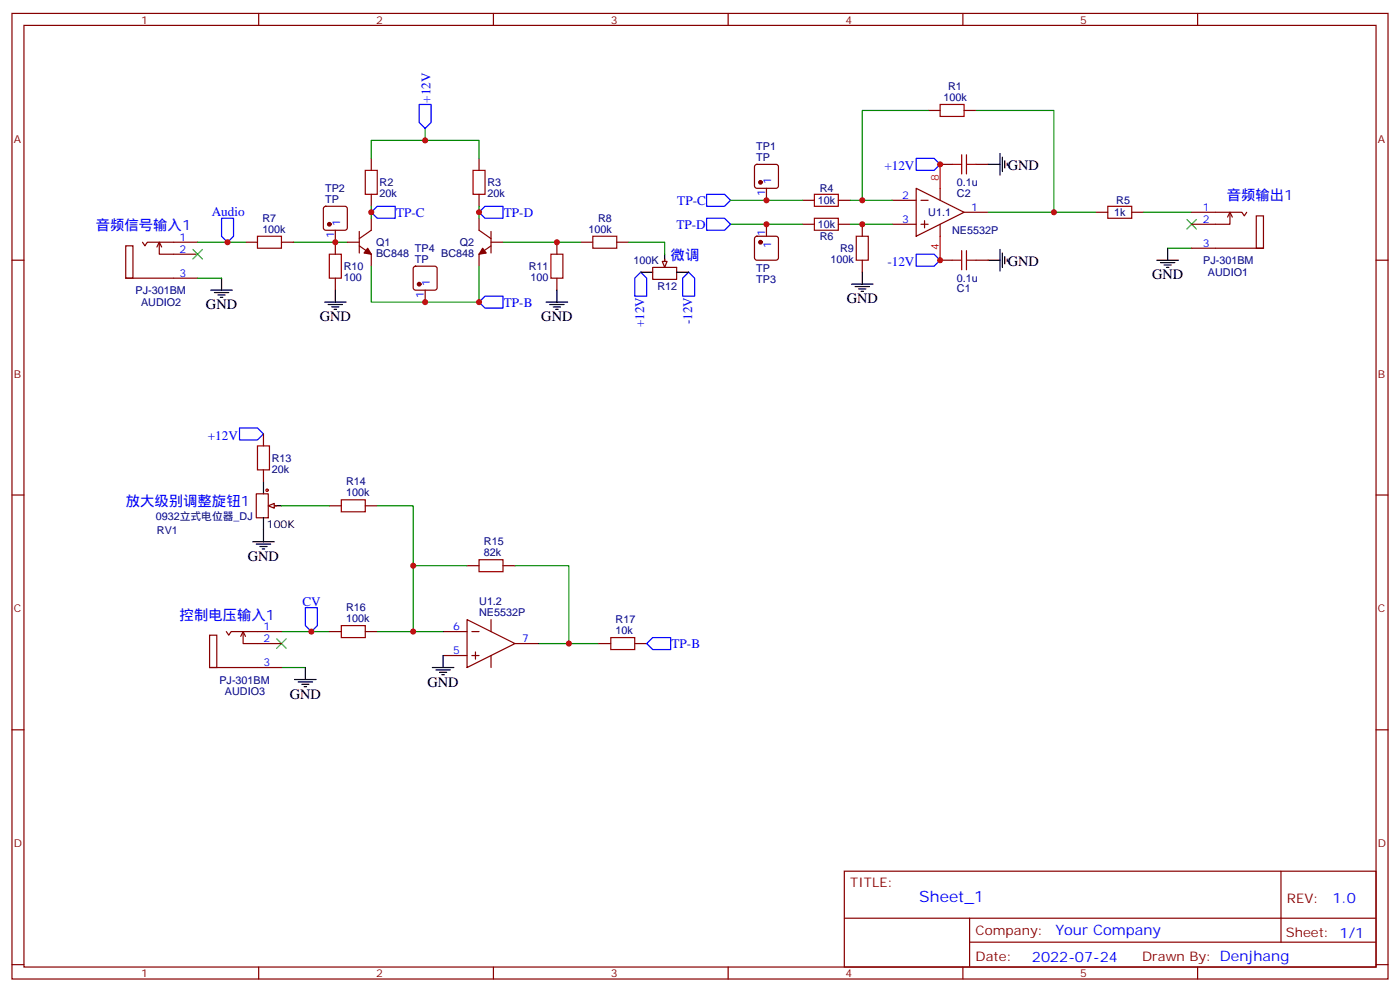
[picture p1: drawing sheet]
<svg xmlns="http://www.w3.org/2000/svg" width="412mm" height="292mm" viewBox="0 0 412 292" stroke-linecap="round" stroke-linejoin="round" font-family="sans-serif">
<g fill="none" stroke="#870000" stroke-width=".35">
<path d="M3.5 4h405.4v284.3h-405.4zM7.1 7.5h398.2v277.3h-398.2zM76.2 4v3.5M145.3 4v3.5M214.5 4v3.5M283.6 4v3.5M352.8 4v3.5M109.4 46.6v3.6M109.4 57.2v3.5M141.1 46.6v3.6M141.1 57.2v3.5M3.5 76.6h3.6"/>
<path d="M37 72.4h2.2v9.5h-2.2zM42 71.3l.7 1.1 .7-1.1h14.8M46.2 72.7l.7-1.4 .7 1.4M46.9 71.3v3.6h11.3M72.3 71.3h3.5M82.9 71.3h3.5M95.5 61l.5-.3h5.6l.5 .3 .2 .5v5.6l-.2 .5-.5 .2h-5.6l-.5-.2-.3-.5v-5.6zM98.8 67.8v7.1M102.3 71.3h3.5M105.8 68.2v6.3M105.8 72.4l3.6 2.5v3.5M109.4 64.3v3.5l-3.6 2.5"/>
<path d="M121.9 78.6l.5-.2h5.7l.5 .2 .2 .5v5.6l-.3 .5-.4 .2h-5.7l-.5-.2-.2-.5v-5.6zM141.1 64.3v3.5l3.5 2.5M144.6 71.3h3.6M144.6 68.2v6.3M144.6 72.4l-3.5 2.5v3.5M164 71.3v3.6M171.1 71.3h3.5M181.7 71.3h3.5M192.3 78.7h7v3.6h-7zM195.8 76.3v1.7M405.3 76.6h3.6M37 81.9h21.2"/>
<path d="M98.8 81.9v3.5M125.2 85.4v3.6M164 81.9v3.5M3.5 145.8h3.6M405.3 145.8h3.6M3.5 214.9h3.6M405.3 214.9h3.6M248.7 256.5h156.6v28.3h-156.6zM377.3 256.6v20.8M248.7 270.4h156.5M285.6 277.4h119.6M285.6 270.4v14.1"/>
<path d="M3.5 284.1h3.6M76.2 284.8v3.5M145.3 284.8v3.5M214.5 284.8v3.5M283.6 284.8v3.5M352.8 284.8v3.5M405.3 284.1h3.6"/>
</g>
<g fill="none" stroke="#000" stroke-width=".35">
<path d="M195.8 74.9v3.5M62.1 85.4h6.3M63.1 86.1h4.3M64.2 86.9h2.1M64.9 87.6h.7M65.3 81.9v3.5M95.6 89h6.4M96.7 89.7h4.2M97.7 90.4h2.1M98.4 91.1h.7M98.8 85.4v3.6M160.9 89h6.3"/>
<path d="M161.9 89.7h4.3M163 90.4h2.1M163.7 91.1h.7M164 85.4v3.6M188.7 80.2h3.6M199.3 80.2h3.5"/>
</g>
<path d="M125.2 37.8v3.5h-15.8v5.3M125.2 41.3h15.9v5.3M58.2 71.3h14.1M86.4 71.3h15.9M109.4 78.4v10.6h31.7v-10.6M109.4 60.7v3.6M141.1 60.7v3.6M148.2 71.3h22.9M58.2 81.9h7.1" fill="none" stroke="#008700" stroke-width=".35"/>
<path d="M56.8 73.4l2.8 2.9M59.6 73.4l-2.8 2.9" fill="none" stroke="#3c3" stroke-width=".35"/>
<path d="M107.6 50.2h3.5v7h-3.5zM139.3 50.2h3.6v7h-3.6zM75.8 69.6h7.1v3.5h-7.1zM97 74.9h3.5v7h-3.5zM162.3 74.9h3.5v7h-3.5zM174.6 69.6h7.1v3.5h-7.1z" fill="none" stroke="#a10000" stroke-width=".35"/>
<g fill="#870000" stroke="#870000" stroke-width=".35">
<path d="M108.3 73.1l1.1 1.8-2.2-.4z"/>
<path d="M142.2 73.1l1 1.4-2.1 .4z"/>
<circle cx="123.5" cy="83.7" r=".53"/>
<circle cx="97" cy="66" r=".53"/>
</g>
<path d="M109.4 62.5l1.7-1.8h5.3v3.6h-5.3zM141.1 62.5l1.8-1.8h5.3v3.6h-5.3zM141.1 89l1.8-1.8h5.3v3.5h-5.3zM187 81.9l1.7-1.7 1.8 1.7v5.3h-3.5zM201.1 81.9l1.7-1.7 1.8 1.7v5.3h-3.5z" fill="none" stroke="#00f" stroke-width=".35"/>
<path d="M195.1 77h1.4l-.7 1.7z" fill="#f0f0f0" stroke="#870000" stroke-width=".35"/>
<path d="M273.4 32.5h-19.4v26.5M287.5 32.5h22.9v30M250.5 59h12.3M185.2 71.3h10.6v3.6M250.5 66h12.3M291 62.5h31.8M336.9 62.5h14.1M344 73.1h7M82.9 186h14.1M82.9 196.6h7.1" fill="none" stroke="#008700" stroke-width=".35"/>
<g fill="none" stroke="#000" stroke-width=".35">
<path d="M291 48.4h3.6M294.6 45.2v6.4M295.3 46.3v4.2M296 47.3v2.2M296.7 48v.8M291 76.6h3.6M294.6 73.4v6.4M295.3 74.5v4.2M296 75.6v2.1M296.7 76.3v.7M340.8 76.6h6.3M341.8 77.3h4.3"/>
<path d="M342.9 78h2.1M343.6 78.7h.7M344 73.1v3.5M250.8 83.7h6.4M251.9 84.4h4.2M252.9 85.1h2.2M253.6 85.8h.8M254 80.2v3.5M77.6 141.9v3.5M77.6 152.5v3.5M79.4 148.9h3.5M90 196.6v3.5"/>
<path d="M86.8 200.1h6.3M87.8 200.8h4.3M88.9 201.5h2.1M89.6 202.2h.7"/>
</g>
<g fill="none" stroke="#a10000" stroke-width=".35">
<path d="M276.9 30.8h7.1v3.5h-7.1zM239.9 57.2h7v3.5h-7zM280.5 48.4h2.8M283.3 45.6v5.6M284.7 45.6v5.6M284.7 48.4h2.8M239.9 64.3h7v3.5h-7zM252.2 69.6h3.6v7h-3.6zM280.5 76.6h2.8M283.3 73.8v5.6M284.7 73.8v5.6M284.7 76.6h2.8"/>
<path d="M326.3 60.7h7.1v3.6h-7.1zM100.5 147.2h7.1v3.5h-7.1zM100.5 184.2h7.1v3.5h-7.1z"/>
</g>
<g fill="none" stroke="#870000" stroke-width=".35">
<path d="M273.4 32.5h3.5M284 32.5h3.5M236.4 59h3.5M246.9 59h3.6M262.8 59h7.1M269.9 55.5l14.1 7-14.1 7.1zM271.3 59h2.1M276.9 48.4h3.6M276.9 55.5v3.5M287.5 48.4h3.5M236.4 66h3.5M246.9 66h3.6"/>
<path d="M254 66v3.6M254 76.6v3.6M262.8 66h7.1M271.3 66h2.1M272.3 65v2.1M276.9 66v3.6M276.9 76.6h3.6M284 62.5h7M287.5 76.6h3.5M322.8 62.5h3.5M333.4 62.5h3.5M351 62.5h14.8l.7 1.1 .7-1.1"/>
<path d="M351 73.1h21.2M361.6 63.9l.7-1.4 .7 1.4M362.3 62.5v3.5h-11.3M370.1 63.6h2.1v9.5h-2.1zM75.5 145.4h3.5v7.1h-3.5zM79.7 148.9h1.8M97 148.9h3.5M107.6 148.9h3.5M61.7 187h2.2v9.6h-2.2zM61.7 196.6h21.2M66.7 186l.7 1 .7-1h14.8M70.9 187.4l.7-1.4 .7 1.4"/>
<path d="M71.6 186v3.5h11.3M97 186h3.5M107.6 186h3.5"/>
</g>
<path d="M269.9 46.6h5.3l1.7 1.8-1.7 1.8h-5.3zM65.3 64.3h3.5v5.3l-1.8 1.7-1.7-1.7zM269.9 74.9h5.3l1.7 1.7-1.7 1.8h-5.3zM90 178.9h3.5v5.3l-1.8 1.8-1.7-1.8z" fill="none" stroke="#00f" stroke-width=".35"/>
<path d="M276.9 48.4v7.1M276.9 69.6v7" fill="none" stroke="#f00" stroke-width=".35"/>
<path d="M349.6 64.6l2.8 2.9M352.4 64.6l-2.8 2.9M81.5 188.1l2.8 2.8M84.3 188.1l-2.8 2.8" fill="none" stroke="#3c3" stroke-width=".35"/>
<path d="M79 148.9l1.8-.7v1.4z" fill="#f0f0f0" stroke="#870000" stroke-width=".35"/>
<g fill="none" stroke="#a10000" stroke-width=".35">
<path d="M75.8 131.3h3.6v7.1h-3.6zM141.1 164.8h7.1v3.5h-7.1zM179.9 187.7h7.1v3.6h-7.1z"/>
<circle cx="78.7" cy="144.4" r=".35"/>
</g>
<path d="M123.5 30.8h3.5v5.3l-1.8 1.7-1.7-1.7zM208.1 57.2h5.3l1.8 1.8-1.8 1.7h-5.3zM208.1 64.3h5.3l1.8 1.7-1.8 1.8h-5.3zM70.6 126h5.2l1.8 1.8-1.8 1.7h-5.2zM190.5 189.5l1.8-1.8h5.3v3.6h-5.3z" fill="none" stroke="#00f" stroke-width=".35"/>
<g fill="none" stroke="#870000" stroke-width=".35">
<path d="M222.5 48.6l.5-.2h5.6l.5 .2 .2 .5v5.7l-.2 .5-.5 .2h-5.6l-.5-.3-.3-.4v-5.7zM225.8 55.5v3.5M222.5 69.8l.5-.2h5.6l.5 .2 .2 .5v5.6l-.2 .5-.5 .2h-5.6l-.5-.2-.3-.5v-5.6zM225.8 66v3.6M77.6 127.8v3.5M77.6 138.4v3.5M137.6 166.6h3.5M148.2 166.6h3.5M130.5 186h7.1M130.5 193h7.1M137.6 182.5l14.1 7-14.1 7.1zM139 186h2.1"/>
<path d="M139 193h2.1M140.1 192v2.1M144.6 182.5v3.5M144.6 193v3.6M151.7 189.5h7M176.4 189.5h3.5M187 189.5h3.5"/>
</g>
<path d="M74.4 159.5h6.4M77.6 156v3.5M75.5 160.2h4.2M76.6 160.9h2.1M77.3 161.6h.7M127.4 196.6h6.3M128.4 197.3h4.2M129.5 198h2.1M130.2 198.7h.7M130.5 193v3.6" fill="none" stroke="#000" stroke-width=".35"/>
<path d="M215.2 59h21.2M215.2 66h21.2M82.9 148.9h14.1M111.1 148.9h10.6v37.1M121.7 166.6h15.9M151.7 166.6h15.9v22.9M111.1 186h19.4M158.7 189.5h17.7" fill="none" stroke="#008700" stroke-width=".35"/>
<g fill="#870000" stroke="#870000" stroke-width=".35">
<circle cx="224" cy="53.7" r=".53"/>
<circle cx="224" cy="71.3" r=".53"/>
</g>
<g fill="#c00">
<circle cx="98.8" cy="71.3" r=".88"/>
<circle cx="125.2" cy="41.3" r=".88"/>
<circle cx="141.1" cy="89" r=".88"/>
<circle cx="125.2" cy="89" r=".88"/>
<circle cx="109.4" cy="62.5" r=".88"/>
<circle cx="141.1" cy="62.5" r=".88"/>
<circle cx="164" cy="71.3" r=".88"/>
<circle cx="276.9" cy="76.6" r=".88"/>
<circle cx="276.9" cy="48.4" r=".88"/>
<circle cx="254" cy="66" r=".88"/>
<circle cx="254" cy="59" r=".88"/>
<circle cx="310.4" cy="62.5" r=".88"/>
<circle cx="67" cy="71.3" r=".88"/>
<circle cx="91.7" cy="186" r=".88"/>
<circle cx="121.7" cy="186" r=".88"/>
<circle cx="121.7" cy="166.6" r=".88"/>
<circle cx="167.6" cy="189.5" r=".88"/>
<circle cx="225.8" cy="59" r=".88"/>
<circle cx="225.8" cy="66" r=".88"/>
</g>
<text font-size="4.6" fill="#00f" x="270.8" y="265.6">Sheet_1</text>
<g font-size="4.2">
<text x="296.9" y="50.1">GND</text>
<text x="296.9" y="78.4">GND</text>
<text x="339.4" y="82.3">GND</text>
<text x="249.4" y="89.3">GND</text>
<text x="60.7" y="91.1">GND</text>
<text x="94.2" y="94.6">GND</text>
<text x="159.5" y="94.6">GND</text>
<text x="73" y="165.2">GND</text>
<text x="125.9" y="202.2">GND</text>
<text x="85.4" y="205.7">GND</text>
</g>
<g font-size="4.2" fill="#00f">
<text x="361.4" y="59">音频输出1</text>
<text x="28.2" y="67.8">音频信号输入1</text>
<text x="197.6" y="76.6">微调</text>
<text x="37" y="148.9">放大级别调整旋钮1</text>
<text x="52.9" y="182.5">控制电压输入1</text>
<text x="392.5" y="265.8">1.0</text>
<text x="310.9" y="275.4">Your Company</text>
<text x="304" y="283.2">2022-07-24</text>
</g>
<g font-size="3.9" fill="#00f">
<text x="126.8" y="30.3" transform="rotate(-90 126.8 30.3)">+12V</text>
<text x="260.5" y="50.2">+12V</text>
<text x="62.4" y="63.7">Audio</text>
<text x="116.7" y="63.8">TP-C</text>
<text x="148.4" y="63.8">TP-D</text>
<text x="199.5" y="60.3">TP-C</text>
<text x="199.3" y="67.3">TP-D</text>
<text x="261.4" y="78.4">-12V</text>
<text x="148.4" y="90.3">TP-B</text>
<text x="203.9" y="95.5" transform="rotate(-90 203.9 95.5)">-12V</text>
<text x="189.8" y="96.3" transform="rotate(-90 189.8 96.3)">+12V</text>
<text x="61.2" y="129.5">+12V</text>
<text x="89.1" y="178.4">CV</text>
<text x="197.8" y="190.8">TP-B</text>
</g>
<g font-size="3.9" fill="#800">
<text x="250.5" y="261.1">TITLE:</text>
<text x="379.1" y="265.8">REV:</text>
<text x="287.4" y="275.3">Company:</text>
<text x="378.7" y="275.9">Sheet: 1/1</text>
<text x="287.4" y="283">Date:</text>
<text x="336.4" y="283.1">Drawn By: Denjhang</text>
</g>
<g font-size="3.2" fill="#800">
<text x="41.6" y="6.9">1</text>
<text x="110.8" y="6.9">2</text>
<text x="179.9" y="6.9">3</text>
<text x="249.1" y="6.9">4</text>
<text x="318.2" y="6.9">5</text>
<text x="4.1" y="42.1">A</text>
<text x="405.9" y="42.1">A</text>
<text x="4.1" y="111.2">B</text>
<text x="405.9" y="111.2">B</text>
<text x="4.1" y="180.3">C</text>
<text x="405.9" y="180.3">C</text>
<text x="4.1" y="249.5">D</text>
<text x="405.9" y="249.5">D</text>
<text x="41.6" y="287.8">1</text>
<text x="110.8" y="287.8">2</text>
<text x="179.9" y="287.8">3</text>
<text x="249.1" y="287.8">4</text>
<text x="318.2" y="287.8">5</text>
</g>
<g font-size="3.2" fill="#000080">
<text x="277.9" y="29.7">100k</text>
<text x="279.3" y="26.5">R1</text>
<text x="222.8" y="47.3">TP</text>
<text x="222.8" y="44.1">TP1</text>
<text x="95.8" y="59.7">TP</text>
<text x="95.8" y="56.5">TP2</text>
<text x="111.8" y="58">20k</text>
<text x="111.8" y="54.9">R2</text>
<text x="143.6" y="58">20k</text>
<text x="143.6" y="54.9">R3</text>
<text x="241.5" y="56.6">R4</text>
<text x="281.9" y="54.8">0.1u</text>
<text x="281.9" y="57.9">C2</text>
<text x="77.3" y="65.3">R7</text>
<text x="176.2" y="65.3">R8</text>
<text x="240.9" y="60.1">10k</text>
<text x="273.5" y="63.7">U1.1</text>
<text x="328.2" y="63.7">1k</text>
<text x="328.8" y="60.1">R5</text>
<text x="77.3" y="68.5">100k</text>
<text x="173.4" y="68.5">100k</text>
<text x="240.9" y="67.2">10k</text>
<text x="241.5" y="70.7">R6</text>
<text x="280.5" y="69">NE5532P</text>
<text x="110.8" y="75.6">BC848</text>
<text x="110.8" y="72.5">Q1</text>
<text x="122.2" y="77.3">TP</text>
<text x="122.2" y="74.1">TP4</text>
<text x="130" y="75.6">BC848</text>
<text x="135.5" y="72.5">Q2</text>
<text x="186.6" y="77.8">100K</text>
<text x="244.6" y="77.4">100k</text>
<text x="247.5" y="74.2">R9</text>
<text x="354.5" y="77.8">PJ-301BM</text>
<text x="101.2" y="82.7">100</text>
<text x="101.2" y="79.5">R10</text>
<text x="155.7" y="79.5">R11</text>
<text x="156.3" y="82.7">100</text>
<text x="222.8" y="80.2">TP</text>
<text x="222.8" y="83.4">TP3</text>
<text x="281.9" y="83">0.1u</text>
<text x="355.8" y="81.3">AUDIO1</text>
<text x="39.9" y="86.6">PJ-301BM</text>
<text x="193.7" y="85.3">R12</text>
<text x="281.9" y="86.1">C1</text>
<text x="41.6" y="90.1">AUDIO2</text>
<text x="80.1" y="136">R13</text>
<text x="80.1" y="139.2">20k</text>
<text x="102" y="142.9">R14</text>
<text x="102" y="146.1">100k</text>
<text x="45.9" y="153.3">0932立式电位器_DJ</text>
<text x="46.2" y="157.2">RV1</text>
<text x="142.5" y="160.6">R15</text>
<text x="142.5" y="163.8">82k</text>
<text x="102" y="180">R16</text>
<text x="141.2" y="178.2">U1.2</text>
<text x="102" y="183.2">100k</text>
<text x="141.2" y="181.4">NE5532P</text>
<text x="181.3" y="183.5">R17</text>
<text x="181.3" y="186.7">10k</text>
<text x="64.6" y="201.3">PJ-301BM</text>
<text x="66.3" y="204.8">AUDIO3</text>
</g>
<g font-size="3.2" fill="#f00">
<text x="276.6" y="53.3" transform="rotate(-90 276.6 53.3)">8</text>
<text x="276.6" y="73.7" transform="rotate(-90 276.6 73.7)">4</text>
</g>
<g font-size="3.2" fill="#00f">
<text x="225.4" y="57.7" transform="rotate(-90 225.4 57.7)">1</text>
<text x="227.2" y="54.2" transform="rotate(-90 227.2 54.2)">1</text>
<text x="265.7" y="58.6">2</text>
<text x="265.7" y="65.7">3</text>
<text x="286.1" y="62.2">1</text>
<text x="354.3" y="65.7">2</text>
<text x="354.3" y="62.2">1</text>
<text x="52.9" y="71">1</text>
<text x="98.4" y="70" transform="rotate(-90 98.4 70)">1</text>
<text x="100.2" y="66.5" transform="rotate(-90 100.2 66.5)">1</text>
<text x="225.4" y="69.4" transform="rotate(-90 225.4 69.4)">1</text>
<text x="52.9" y="74.5">2</text>
<text x="227.2" y="72.9" transform="rotate(-90 227.2 72.9)">1</text>
<text x="354.3" y="72.7">3</text>
<text x="52.9" y="81.6">3</text>
<text x="124.9" y="87.6" transform="rotate(-90 124.9 87.6)">1</text>
<text x="126.6" y="84.1" transform="rotate(-90 126.6 84.1)">1</text>
<text x="77.6" y="185.6">1</text>
<text x="133.5" y="185.6">6</text>
<text x="77.6" y="189.2">2</text>
<text x="153.8" y="189.2">7</text>
<text x="77.6" y="196.2">3</text>
<text x="133.5" y="192.7">5</text>
</g>
<text font-size="3.2" x="78.6" y="155.5">100K</text>
</svg>
